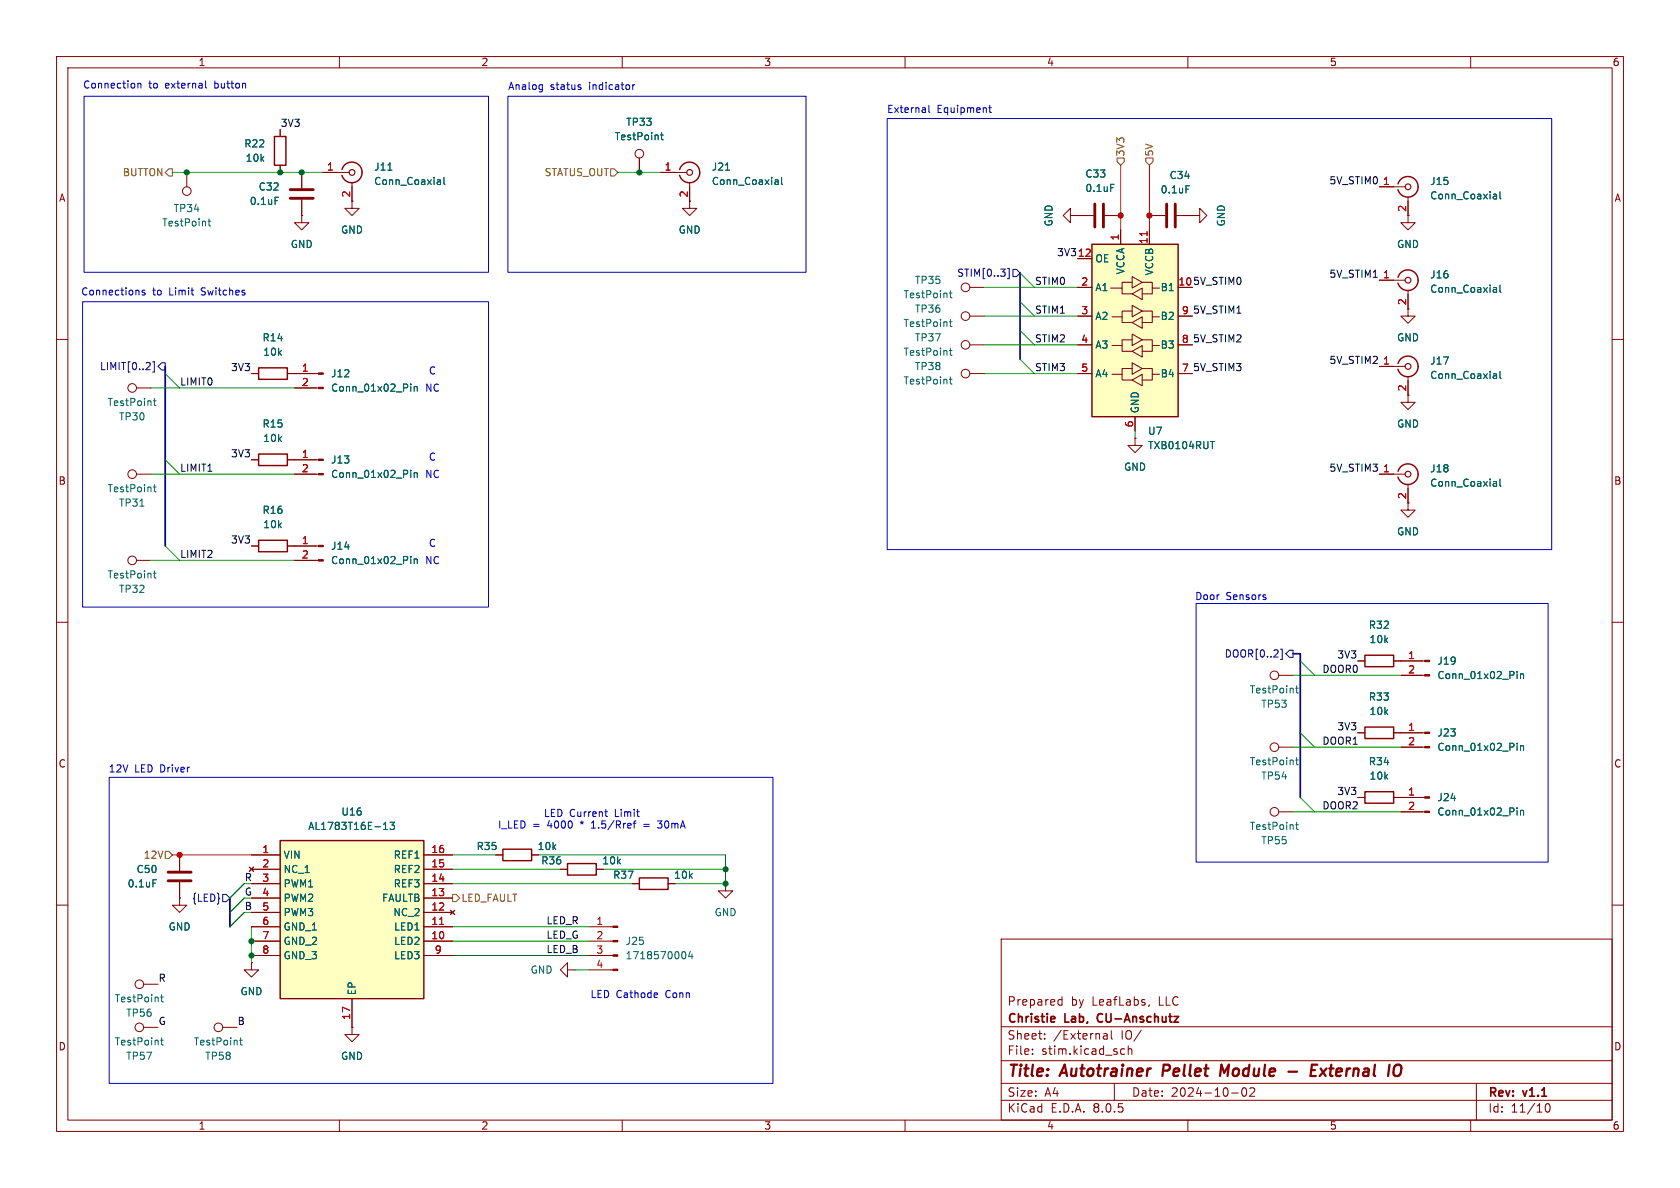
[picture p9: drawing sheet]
<svg xmlns="http://www.w3.org/2000/svg" width="297mm" height="210mm" viewBox="0 0 297 210" stroke-linecap="round" stroke-linejoin="round" font-family="sans-serif">
<g fill="none" stroke="#840000" stroke-width=".18">
<path d="M10 10h277v190h-277zM12 12h273v186h-273zM60 10v2M110 10v2M160 10v2M210 10v2M260 10v2M10 60h2M285 60h2M10 110h2M285 110h2M10 160h2"/>
<path d="M285 160h2M100.3 171.5v-1.3l-1.2 1.3 1.2 1.2v-1.2h1.3M101.6 171.5h.1M177 166h108v32h-108zM187.2 177.6h.5M187.2 176.8h.5M187.7 176.2v1.5M203.2 177.6l-.2 .3M60 198v2M110 198v2M160 198v2M177 194.5h108"/>
<path d="M177 191.5h108M177 187.5h108M177 181.5h108M182.5 186.3v.1M182.5 185.5v.1M184.7 183.6v.1M184.7 182.8v.1M195 183.5l.2 .2 .5-.1M195.1 182.8h.6v.9M195.7 183.1h-.5l-.2 .2M196.5 182.2v1.3l.2 .2M197 191.5v3"/>
<path d="M198.2 186.3h.6M198.2 185.5h.6M199.5 185.5l.2-.1 .3 .1 .1 .9M199.5 184.9v1.5M210 198v2M217.7 193.2h1.2M219.7 192.4l.2-.1a.81 .81 0 0 1 .6 .6 .81 .81 0 0 1-.3 .8l-.2 .1a.81 .81 0 0 1-.3-1.4zM221 192.4l.5-.1 .2 .1 .1 .3-.9 1.1h.9M260 198v2M261 191.5v6.5M273.4 195.2l.1-.1a.81 .81 0 0 1 .6 .6 .81 .81 0 0 1-.3 .8l-.1 .1a.81 .81 0 0 1-.6-.6 .81 .81 0 0 1 .3-.8z"/>
</g>
<path d="M205.7 188.2l-.2 2M217.3 188.2l-.9 1.4-.5-1.4-.2 2M227.8 189.4h1.5M231.8 189.2h.7M232.9 188.2h-1l-.2 2h.9M233.5 188.9l.8 1.3M234.5 188.9l-1.2 1.3M247 188.2l.5 .1a1.36 1.36 0 0 1-.4 1.9" fill="none" stroke="#840000" stroke-width=".4"/>
<path d="M186.4 179.8l.1 .2-.7 .2M194.1 179.4l-.1 .4 .1 .7" fill="none" stroke="#840000" stroke-width=".3"/>
<path d="M49.5 148.6h25.4v27.9h-25.4z" fill="#ffffc2"/>
<g fill="none" stroke="#840000" stroke-width=".25">
<path d="M247.2 64.3a1.81 1.81 0 0 1 1.9-1.3 1.81 1.81 0 0 1 1.6 1.8M250.7 64.8a1.82 1.82 0 0 1-1.6 1.8 1.82 1.82 0 0 1-2-1.3M45.7 80.3h5.1v2h-5.1zM45.7 95.5h5.1v2h-5.1zM247.2 83.3a1.81 1.81 0 0 1 1.9-1.3 1.81 1.81 0 0 1 1.6 1.8M250.7 83.8a1.82 1.82 0 0 1-1.6 1.8 1.82 1.82 0 0 1-2-1.3M241.3 115.8h5.1v2.1h-5.1zM241.3 140h5.1v2h-5.1zM241.3 128.5h5.1v2.1h-5.1zM49.5 148.6h25.4v27.9h-25.4zM88.9 150.1h5.1v2h-5.1zM100.3 152.7h5.1v2h-5.1z"/>
<path d="M113 155.2h5.1v2h-5.1z"/>
</g>
<g fill="none" stroke="#840000" stroke-width=".18">
<path d="M189.2 38.1v-1.3l-1.2 1.3 1.2 1.3v-1.3h1.3M190.5 38.1h.1M190.5 38.1h2.8M195.3 38.1h2.8M203.2 38.1h2.8M208 38.1h2.8M210.8 38.1h1.3v1.3l1.3-1.3-1.3-1.3v1.3M210.8 38.1h.1M171.4 55.9h2.6M171.4 50.8h2.6M52.1 68.6h4.2M52.1 66h4.2"/>
<path d="M171.4 66h2.6M171.4 61h2.6M200.7 77.5v1.2h1.2l-1.2 1.3-1.3-1.3h1.3M200.7 77.5h.1M243.8 64.8h4.6M248.9 66.5v4.6h1.3l-1.3 1.3-1.3-1.3h1.3M24.1 83.8h2.6M24.1 99.1h2.6M44.4 81.3h1.3M44.4 96.5h1.3M50.8 81.3h5.5M50.8 96.5h1.3"/>
<path d="M52.1 83.8h4.2M243.8 83.8h4.6M248.9 85.6v4.6h1.3l-1.3 1.2-1.3-1.2h1.3M226.1 119.4h2.5M240 116.8h1.3M246.4 116.8h5.5M247.6 119.4h4.3M226.1 132.1h2.5M240 129.5h1.3M246.4 129.5h5.5M247.6 132.1h4.3M31.7 158.8v1.2h1.3l-1.3 1.3-1.2-1.3h1.2"/>
<path d="M31.7 158.8h.1M31.7 151.1v2.8M31.7 156v2.8M44.1 153.3l.7 .8M44.4 151.1h5.1M44.4 158.8h5.1M44.4 156.2h5.1M44.4 153.7h5.1M44.8 153.3l-.7 .8M74.9 151.1h5.1M74.9 158.8h5.1M74.9 156.2h5.1"/>
<path d="M74.9 153.7h5.1M87.6 151.1h1.3M94 151.1h1.2M99.1 153.7h1.2M105.4 153.7h1.3M111.8 156.2h1.2M118.1 156.2h1.3M128.3 156.2v1.3h1.2l-1.2 1.3-1.3-1.3h1.3M128.3 156.2h.1M226.1 143.5h2.5M240 141h1.3M246.4 141h5.5"/>
<path d="M247.6 143.5h4.3M25.4 174h2.5M44.4 170.2v1.3h1.3l-1.3 1.2-1.2-1.2h1.2M44.4 170.2h.1M44.4 166.4h5.1M44.4 163.8h5.1M44.4 161.3h5.1M44.4 168.9h5.1M62.2 176.5v5.1M74.9 166.4h5.1M74.9 163.8h5.1M74.9 161.3h5.1"/>
<path d="M74.9 168.9h5.1M79.6 160.9l.8 .8M80.4 160.9l-.8 .8M104.1 166.4h4.3M104.1 163.8h4.3M104.1 168.9h4.3M104.1 171.5h4.3M25.4 181.6h2.5M39.4 181.6h2.5M62.2 181.6v1.3h1.3l-1.3 1.3-1.2-1.3h1.2M62.2 181.6h.1"/>
<circle cx="170.7" cy="55.9" r=".76"/>
<circle cx="170.7" cy="50.8" r=".76"/>
<circle cx="170.7" cy="66" r=".76"/>
<circle cx="170.7" cy="61" r=".76"/>
<circle cx="23.4" cy="83.8" r=".76"/>
<circle cx="23.4" cy="99.1" r=".76"/>
<circle cx="225.3" cy="119.4" r=".76"/>
<circle cx="225.3" cy="132.1" r=".76"/>
<circle cx="225.3" cy="143.5" r=".76"/>
<circle cx="24.6" cy="174" r=".76"/>
<circle cx="24.6" cy="181.6" r=".76"/>
<circle cx="38.6" cy="181.6" r=".76"/>
</g>
<path d="M77.7 163.4h.7" fill="none" stroke="#a90000" stroke-width=".18"/>
<g fill="none" stroke="#006464" stroke-width=".18">
<path d="M196.4 32.6h.6M209.7 32.8h.6M167.8 56.9h.5M167.8 51.8h.5M168 51.4v1.1l.3 .1M168 56.5v1l.3 .2M72.6 67.9v.1M72.6 68.3v.9M73.2 68.3v.9M73.2 68.4l.2-.1 .3 .1 .1 .8M167.8 62h.5M167.8 67h.5"/>
<path d="M168 61.5v1.1l.3 .2M168 66.6v1.1l.3 .2M264.1 66.1h.3l.2 .1v.7M264.6 66.9h-.5M264.6 66.4h-.5M265.2 65.6v1.1l.2 .2M24.7 89.5h.8M27.1 86.1h.5M27.3 85.7v1.1l.3 .1M72.6 83.1v.2M72.6 83.6v.8M73.2 83.6v.8"/>
<path d="M73.2 83.7l.2-.1h.3l.1 .8M264.1 85.1h.3l.2 .2v.7M264.6 85.9l-.5 .1M264.6 85.4l-.5 .1M265.2 84.7v1.1l.2 .2M27.1 101.3h.5M27.3 100.9v1.1l.3 .2M268.2 118.7v.1M268.2 119.1v.9M268.8 119.1v.9M268.8 119.2l.2-.1 .3 .1 .1 .8M229 121.7h.5"/>
<path d="M229 134.4h.5M229.2 121.2v1.1l.3 .2M229.2 133.9v1.1l.3 .2M268.2 131.4v.1M268.2 131.8v.9M268.8 131.8v.9M268.8 131.9l.2-.1 .3 .1 .1 .8M27 155.5h.6M67.8 146.6h.7M67.8 145.7l.4-.3v1.2M68.9 145.4h.8l-.4 .4 .4 .2v.5l-.2 .1-.6-.1M229 145.8h.5"/>
<path d="M229.2 145.4v1l.3 .2M268.2 142.8v.1M268.2 143.2v.9M268.8 143.2v.9M268.8 143.4l.2-.2 .3 .1 .1 .8M28.4 176.3h.5M28.6 175.8v1.1l.3 .2M120.8 168.2a.68 .68 0 0 1 .5 .7 .68 .68 0 0 1-.5 .6M122 168.2l-.3 .9h.8M122.3 168.6v.9M28.4 183.9h.5M28.6 183.5v1l.3 .2"/>
<path d="M42.4 183.9h.4M42.5 183.5v1l.3 .2"/>
</g>
<path d="M193.5 36.1v4M195.1 36.1v4M206.2 36.1v4M207.8 36.1v4M29.7 155.7h4.1M29.7 154.2h4.1" fill="none" stroke="#840000" stroke-width=".51"/>
<g fill="#840000" stroke="#840000" stroke-width=".18">
<path d="M108.4 171.3h.8v.3h-.8z"/>
<path d="M108.4 168.8h.8v.2h-.8z"/>
<path d="M108.4 166.2h.8v.3h-.8z"/>
<path d="M108.4 163.7h.8v.3h-.8z"/>
<path d="M56.3 68.5h.8v.2h-.8z"/>
<path d="M56.3 65.9h.8v.3h-.8z"/>
<path d="M251.9 143.4h.8v.2h-.8z"/>
<path d="M251.9 140.8h.8v.3h-.8z"/>
<path d="M251.9 119.3h.8v.2h-.8z"/>
<path d="M251.9 116.7h.8v.3h-.8z"/>
<path d="M251.9 132h.8v.2h-.8z"/>
<path d="M251.9 129.4h.8v.3h-.8z"/>
<path d="M56.3 83.7h.8v.2h-.8z"/>
<path d="M56.3 81.2h.8v.2h-.8z"/>
</g>
<g fill="none" stroke="#840000" stroke-width=".2">
<circle cx="248.9" cy="64.8" r=".51"/>
<circle cx="248.9" cy="83.8" r=".51"/>
</g>
<path d="M193 43.2h15.3v30.5h-15.3z" fill="#ffffc2"/>
<path d="M48.5 24.1h2v5.1h-2zM60.5 30a1.81 1.81 0 0 1 2.7-1 1.81 1.81 0 0 1 0 3 1.81 1.81 0 0 1-2.7-1M120.2 30a1.82 1.82 0 0 1 2.8-1 1.82 1.82 0 0 1-.1 3 1.82 1.82 0 0 1-2.8-1M247.2 32.5a1.81 1.81 0 0 1 1.9-1.3 1.81 1.81 0 0 1 1.6 1.8M250.7 33a1.82 1.82 0 0 1-1.6 1.8 1.82 1.82 0 0 1-2-1.3M193 43.2h15.3v30.5h-15.3zM247.2 49a1.81 1.81 0 0 1 1.9-1.3 1.81 1.81 0 0 1 1.6 1.8M250.7 49.5a1.82 1.82 0 0 1-1.6 1.8 1.82 1.82 0 0 1-2-1.3M45.7 65h5.1v2.1h-5.1z" fill="none" stroke="#840000" stroke-width=".25"/>
<g fill="none" stroke="#840000" stroke-width=".18">
<path d="M33 30.5v2.5M49.5 22.9v1.2M49.5 29.2v1.3M53.3 38.1v1.3h1.3l-1.3 1.2-1.2-1.2h1.2M53.3 38.1h.1M53.3 30.5v2.8M53.3 35.3v2.8M57.1 30.5h4.6M62.2 32.3v4.5h1.3l-1.3 1.3-1.2-1.3h1.2M113 27.9v2.6M116.8 30.5h4.6M121.9 32.3v4.5h1.3l-1.3 1.3-1.3-1.3h1.3"/>
<path d="M190.5 38.1h.1M190.5 38.1h2.8M195.3 38.1h2.8M203.2 38.1h2.8M208 38.1h2.8M210.8 38.1h.1M243.8 33h4.6M248.9 34.8v4.6h1.3l-1.3 1.2-1.3-1.2h1.3M190.5 50.8h2.5M190.5 45.7h2.5M190.5 55.9h2.5M196.3 50.9h2.1v1h1.8"/>
<path d="M196.6 56h1.8v1h1.8M198.1 40.6v2.6M200.2 55h-1.8v1M200.2 49.9h-1.8v1M200.2 57l1.7-1v2zM200.2 51.9l1.7-1v2.1zM200.2 59.1l1.7 1-1.7 1zM200.2 54l1.7 1-1.7 1zM200.2 48.9l1.7 1-1.7 1zM201.9 55h1.8v1h1.3M201.9 49.9h1.8v1h1.3M203.2 40.6v2.6"/>
<path d="M203.7 56v1h-1.8M203.7 50.9v1h-1.8M208.3 50.8h2.5M208.3 55.9h2.5M243.8 49.5h4.6M248.9 51.3v4.6h1.3l-1.3 1.3-1.3-1.3h1.3M24.1 68.6h2.6M44.4 66h1.3M50.8 66h5.1M52.1 68.6h3.8M190.5 61h2.5M190.5 66h2.5"/>
<path d="M196.6 66.2h1.8v1h1.8M196.6 61.1h1.8v1h1.8M200.2 65.2h-1.8v1M200.2 60.1h-1.8v1M200.2 67.2l1.7-1v2zM200.2 62.1l1.7-1v2zM200.2 64.1l1.7 1.1-1.7 1zM200.7 77.5h.1M200.7 73.7v2.5M201.9 65.2h1.8v1h1.3M201.9 60.1h1.8v1h1.3M203.7 66.2v1h-1.8"/>
<path d="M203.7 61.1v1h-1.8M208.3 61h2.5M208.3 66h2.5M243.8 64.8h2.6M248.9 67.3v2.6M44.4 96.5h1.3M44.4 81.3h1.3M50.8 96.5h5.5M50.8 81.3h5.1M52.1 99.1h4.2M52.1 83.8h3.8M243.8 83.8h2.6"/>
<path d="M248.9 86.4v2.5M240 116.8h1.3M246.4 116.8h5.1M247.6 119.4h3.9M240 129.5h1.3M246.4 129.5h5.1M247.6 132.1h3.9M31.7 158.8h.1M31.7 151.1v2.8M31.7 156v2.8M44.1 153.3l.7 .8M44.4 151.1h5.1"/>
<path d="M44.4 158.8h5.1M44.4 156.2h5.1M44.4 153.7h5.1M44.8 153.3l-.7 .8M74.9 151.1h5.1M74.9 158.8h5.1M74.9 156.2h5.1M74.9 153.7h5.1M87.6 151.1h1.3M94 151.1h1.2M99.1 153.7h1.2M105.4 153.7h1.3"/>
<path d="M111.8 156.2h1.2M118.1 156.2h1.3M240 141h1.3M246.4 141h5.1M247.6 143.5h3.9M44.4 170.2h.1M44.4 166.4h5.1M44.4 163.8h5.1M44.4 161.3h5.1M44.4 168.9h5.1M62.2 176.5v5.1M74.9 166.4h5.1"/>
<path d="M74.9 163.8h5.1M74.9 161.3h5.1M74.9 168.9h5.1M79.6 160.9l.8 .8M80.4 160.9l-.8 .8M62.2 181.6h.1"/>
<circle cx="33" cy="33.8" r=".76"/>
<circle cx="113" cy="27.2" r=".76"/>
<circle cx="23.4" cy="68.6" r=".76"/>
</g>
<path d="M202.8 40.9v.8M77.7 163.4h.7" fill="none" stroke="#a90000" stroke-width=".18"/>
<g fill="none" stroke="#006464" stroke-width=".18">
<path d="M36.8 39.1h.5M37 38.7v1.1l.3 .1M48.6 34.9h.6M68.6 30.1h.7M77.5 31.8h.3l.1 .8M77.9 32.6h-.4M77.9 32.1h-.4M78.5 31.4v1l.2 .2M116.8 23.9h.5M117 23.4v1.1l.3 .2M128.3 30.1h.7M137.2 31.8h.3l.1 .8"/>
<path d="M137.6 32.6h-.4M137.6 32.1h-.4M138.2 31.4v1l.2 .2M196.4 32.6h.6M209.7 32.8h.6M264.1 34.3h.3l.2 .2v.7M264.6 35.1l-.5 .1M264.6 34.6l-.5 .1M265.2 33.9v1.1l.2 .2M264.1 50.8h.3l.2 .2v.7M264.6 51.6l-.5 .1M264.6 51.1l-.5 .1"/>
<path d="M265.2 50.4v1.1l.2 .2M27.1 70.9h.5M27.3 70.4v1.1l.3 .2M72.6 67.9v.1M72.6 68.3v.9M73.2 68.3v.9M73.2 68.4l.2-.1 .3 .1 .1 .8M214 78h.7M264.1 66.1h.3l.2 .1v.7M264.6 66.9h-.5M264.6 66.4h-.5M265.2 65.6v1.1l.2 .2"/>
<path d="M72.6 83.1v.2M72.6 83.6v.8M72.6 98.4v.1M72.6 98.8v.8M73.2 83.6v.8M73.2 98.8v.8M73.2 98.9l.2-.1 .3 .1 .1 .7M73.2 83.7l.2-.1h.3l.1 .8M264.1 85.1h.3l.2 .2v.7M264.6 85.9l-.5 .1M264.6 85.4l-.5 .1M265.2 84.7v1.1l.2 .2"/>
<path d="M268.2 118.7v.1M268.2 119.1v.9M268.8 119.1v.9M268.8 119.2l.2-.1 .3 .1 .1 .8M268.2 131.4v.1M268.2 131.8v.9M268.8 131.8v.9M268.8 131.9l.2-.1 .3 .1 .1 .8M27 155.5h.6M67.8 146.6h.7M67.8 145.7l.4-.3v1.2M68.9 145.4h.8l-.4 .4 .4 .2v.5l-.2 .1-.6-.1"/>
<path d="M268.2 142.8v.1M268.2 143.2v.9M268.8 143.2v.9M268.8 143.4l.2-.2 .3 .1 .1 .8"/>
</g>
<g fill="none" stroke="#840000" stroke-width=".2">
<circle cx="62.2" cy="30.5" r=".51"/>
<circle cx="121.9" cy="30.5" r=".51"/>
<circle cx="248.9" cy="33" r=".51"/>
<circle cx="248.9" cy="49.5" r=".51"/>
</g>
<g fill="#840000" stroke="#840000" stroke-width=".18">
<path d="M56.3 98.9h.8v.3h-.8z"/>
<path d="M56.3 96.4h.8v.2h-.8z"/>
</g>
<path d="M51.3 35.1h4.1M51.3 33.5h4.1" fill="none" stroke="#840000" stroke-width=".51"/>
<path d="M178.1 47.4h.3v1.9h-.3M179.1 47.6h.6l.6 .7-.6 .6h-.6zM25.8 65.3h.8M26.5 64.2v.4M27 64h.3v1.8h-.3M27.9 64.8l.7-.7h.6v1.3h-.6zM226.4 114.8h.3v1.8h-.3M228 114.9h.6v1.3h-.6l-.7-.6zM39.4 158.1h.6l.6 .7-.6 .6h-.6z" fill="none" stroke="#000084" stroke-width=".18"/>
<path d="M29.2 30.5l.6-.7h.7v1.3h-.7zM107.9 29.8h.7l.6 .7-.6 .6h-.7zM197.5 27.9h1.3v.7l-.7 .6-.6-.6zM202.6 27.9h1.2v.7l-.6 .6-.6-.6zM29.2 150.5h.6l.7 .6-.7 .7h-.6zM80 158.1h.6l.7 .7-.7 .6h-.6z" fill="none" stroke="#725600" stroke-width=".18"/>
<g fill="none" stroke="#0000c2" stroke-width=".18">
<path d="M14.9 17h71.5v31.1h-71.5zM24.4 14.7v.9M24.4 14.8l.2-.1 .3 .1v.8M36.3 14.3v1.1l.2 .2M89.8 17h52.7v31.1h-52.7zM95.5 15h.4M95.9 15v1l-.3 .2M95.9 15.8h-.4M102.4 15.4l.3 .1v.1l-.2 .2h-.2M102.4 15h.3M111.9 15v.8M112.2 15l-.3 .2"/>
<path d="M164.2 18.6v1.1l.2 .2M174.8 19h.5M175 18.6v1.1l.3 .2M156.8 21h117.5v76.2h-117.5zM14.6 53.3h71.8v54h-71.8zM25.6 51.4l-.3-.1-.2 .2 .1 .2 .4 .1v.3h-.5M211.5 106.7h62.2v45.7h-62.2zM223.8 105.6v.3M19.3 137.4h117.4v54.1h-117.4zM104.6 146.4h.7M104.7 145.4l-.1 .1M106.9 143.5h.5"/>
<path d="M107.1 144.2l.3 .1M111.9 145.5h.5M112.2 145.2l-.1 1.2M113.8 145.7h1M113.8 146.1h1M116.2 146.3l.6 .1M116.2 145.1h.8l-.4 .5h.2M116.1 175.5l.1 .3-.6 .1M116.2 176.3l-.1 .1"/>
</g>
<path d="M180.3 48.3v15.2M29.2 64.8v31.7M228.6 115.6h1.3v25.4M40.6 158.8v5" fill="none" stroke="#000084" stroke-width=".3"/>
<g fill="none" stroke="#009600" stroke-width=".18">
<path d="M30.5 30.5h26.6M109.2 30.5h7.6M174 50.8h16.5M174 55.9h16.5M180.3 53.3l2.6 2.6M180.3 48.3l2.6 2.5M180.3 58.4l2.6 2.6M26.7 68.6h25.4M29.2 66l2.5 2.6M174 61h16.5M174 66h16.5M180.3 63.5l2.6 2.5"/>
<path d="M200.7 76.2v1.3M26.7 83.8h25.4M26.7 99.1h25.4M29.2 81.3l2.5 2.5M29.2 96.5l2.5 2.6M228.6 119.4h19M229.9 116.8l2.5 2.6M228.6 132.1h19M229.9 129.5l2.5 2.6M43.2 158.8l-2.6 2.5M43.2 156.2l-2.6 2.6M80 153.7h19.1"/>
<path d="M80 151.1h7.6M80 156.2h31.8M95.2 151.1h33.1v5.1h-8.9M106.7 153.7h21.6M228.6 143.5h19M229.9 141l2.5 2.5M43.2 161.3l-2.6 2.5M44.4 163.8v6.4M80 163.8h24.1M80 166.4h24.1M80 168.9h24.1M101.6 171.5h2.5"/>
</g>
<path d="M198.1 29.2v11.4M203.2 29.2v11.4M30.5 151.1h13.9" fill="none" stroke="#f00" stroke-width=".18"/>
<g fill="#009600" stroke="#009600" stroke-width=".18">
<circle cx="33" cy="30.5" r=".46"/>
<circle cx="44.4" cy="166.4" r=".46"/>
<circle cx="44.4" cy="168.9" r=".46"/>
<circle cx="128.3" cy="153.7" r=".46"/>
<circle cx="128.3" cy="156.2" r=".46"/>
<circle cx="53.3" cy="30.5" r=".46"/>
<circle cx="49.5" cy="30.5" r=".46"/>
<circle cx="113" cy="30.5" r=".46"/>
</g>
<g fill="#f00" stroke="#f00" stroke-width=".18">
<circle cx="31.7" cy="151.1" r=".46"/>
<circle cx="203.2" cy="38.1" r=".46"/>
<circle cx="198.1" cy="38.1" r=".46"/>
</g>
<g font-size="2.8" fill="#840000">
<text x="178" y="190.9">Title:</text>
<text x="187.7" y="190.9">Autotrainer</text>
<text x="206.4" y="190.9">Pellet</text>
<text x="217.4" y="190.9">Module</text>
<text x="235" y="190.9">External</text>
</g>
<g font-size="2.1" fill="#840000">
<text x="178" y="178">Prepared</text>
<text x="189.3" y="178">by</text>
<text x="193.1" y="178">LeafLabs,</text>
<text x="205" y="178">LLC</text>
<text x="178" y="184">Sheet:</text>
<text x="178" y="181.2">Christie</text>
<text x="186.2" y="184">/External</text>
<text x="188.3" y="181.2">Lab,</text>
<text x="194.7" y="181.2">CU-Anschutz</text>
<text x="198.2" y="184">IO/</text>
<text x="178" y="186.7">File:</text>
<text x="184.1" y="186.7">stim.kicad_sch</text>
<text x="178" y="196.9">KiCad</text>
<text x="178" y="194.1">Size:</text>
<text x="184.7" y="194.1">A4</text>
<text x="185.7" y="196.9">E.D.A.</text>
<text x="193.3" y="196.9">8.0.5</text>
<text x="200" y="194.1">Date:</text>
<text x="207" y="194.1">2024-10-02</text>
<text x="263" y="194.3">Rev:</text>
<text x="263" y="196.9">Id:</text>
<text x="267.1" y="196.9">11/10</text>
<text x="269.4" y="194.3">v1.1</text>
</g>
<g font-size="1.8" fill="#840000">
<text x="35" y="11.9">1</text>
<text x="85" y="11.9">2</text>
<text x="135" y="11.9">3</text>
<text x="185" y="11.9">4</text>
<text x="235" y="11.9">5</text>
<text x="285" y="11.9">6</text>
<text x="10.3" y="35.9">A</text>
<text x="285.3" y="35.9">A</text>
<text x="248.7" y="54" transform="rotate(-90 248.7 54)">2</text>
<text x="10.3" y="85.9">B</text>
<text x="285.3" y="85.9">B</text>
<text x="10.3" y="135.9">C</text>
<text x="285.3" y="135.9">C</text>
<text x="10.3" y="185.9">D</text>
<text x="285.3" y="185.9">D</text>
<text x="35" y="199.9">1</text>
<text x="85" y="199.9">2</text>
<text x="135" y="199.9">3</text>
<text x="185" y="199.9">4</text>
<text x="235" y="199.9">5</text>
<text x="285" y="199.9">6</text>
</g>
<g font-size="1.8" fill="#0000c2">
<text x="14.6" y="15.9">Connection</text>
<text x="26.3" y="15.9">to</text>
<text x="29.3" y="15.9">external</text>
<text x="38.2" y="15.9">button</text>
<text x="89.7" y="16.1">Analog</text>
<text x="97.3" y="16.1">status</text>
<text x="104.2" y="16.1">indicator</text>
<text x="156.7" y="20.2">External</text>
<text x="165.6" y="20.2">Equipment</text>
<text x="14.2" y="52.4">Connections</text>
<text x="27" y="52.4">to</text>
<text x="30" y="52.4">Limit</text>
<text x="35.8" y="52.4">Switches</text>
<text x="75.1" y="69.4">NC</text>
<text x="75.7" y="66.4">C</text>
<text x="75.7" y="81.6">C</text>
<text x="75.1" y="84.7">NC</text>
<text x="75.1" y="99.9">NC</text>
<text x="75.7" y="96.9">C</text>
<text x="211.2" y="106.3">Door</text>
<text x="216.7" y="106.3">Sensors</text>
<text x="19.1" y="136.8">12V</text>
<text x="23.8" y="136.8">LED Driver</text>
<text x="87.9" y="146.7">I_LED</text>
<text x="94.1" y="146.7">=</text>
<text x="96" y="144.6">LED Current</text>
<text x="96.9" y="146.7">4000</text>
<text x="102.9" y="146.7">*</text>
<text x="105" y="146.7">1.5/Rref</text>
<text x="108.8" y="144.6">Limit</text>
<text x="117.2" y="146.7">30mA</text>
<text x="104.3" y="176.6">LED Cathode</text>
<text x="117.8" y="176.6">Conn</text>
</g>
<g font-size="1.8" fill="#0f0f0f">
<text x="49.5" y="22.5">3V3</text>
<text x="234.9" y="32.7">5V_STIM0</text>
<text x="186.8" y="45.4">3V3</text>
<text x="182.9" y="50.5">STIM0</text>
<text x="210.8" y="50.5">5V_STIM0</text>
<text x="234.9" y="49.2">5V_STIM1</text>
<text x="182.9" y="55.5">STIM1</text>
<text x="210.8" y="55.5">5V_STIM1</text>
<text x="40.7" y="65.7">3V3</text>
<text x="182.9" y="65.7">STIM3</text>
<text x="182.9" y="60.6">STIM2</text>
<text x="210.8" y="65.7">5V_STIM3</text>
<text x="210.8" y="60.6">5V_STIM2</text>
<text x="234.9" y="64.4">5V_STIM2</text>
<text x="31.7" y="68.2">LIMIT0</text>
<text x="31.7" y="83.5">LIMIT1</text>
<text x="40.7" y="80.9">3V3</text>
<text x="234.9" y="83.5">5V_STIM3</text>
<text x="31.7" y="98.7">LIMIT2</text>
<text x="40.7" y="96.2">3V3</text>
<text x="233.7" y="119">DOOR0</text>
<text x="236.3" y="116.5">3V3</text>
<text x="233.7" y="131.7">DOOR1</text>
<text x="236.3" y="129.2">3V3</text>
<text x="233.7" y="143.2">DOOR2</text>
<text x="236.3" y="140.6">3V3</text>
<text x="96.5" y="163.5">LED_R</text>
<text x="96.5" y="166">LED_G</text>
<text x="27.9" y="173.6">R</text>
<text x="96.5" y="168.6">LED_B</text>
<text x="27.9" y="181.3">G</text>
<text x="41.9" y="181.3">B</text>
</g>
<g font-size="1.8" fill="#006464">
<text x="110.6" y="22.5">TP33</text>
<text x="43.1" y="26.3">R22</text>
<text x="43.3" y="28.8">10k</text>
<text x="108.6" y="25">TestPoint</text>
<text x="45.6" y="33.9">C32</text>
<text x="66" y="32.9">Conn_Coaxial</text>
<text x="66" y="30.4">J11</text>
<text x="125.7" y="32.9">Conn_Coaxial</text>
<text x="125.7" y="30.4">J21</text>
<text x="191.8" y="31.6">C33</text>
<text x="191.8" y="34.1">0.1uF</text>
<text x="205.1" y="34.4">0.1uF</text>
<text x="206.7" y="31.9">C34</text>
<text x="252.7" y="35.4">Conn_Coaxial</text>
<text x="252.7" y="32.9">J15</text>
<text x="28.6" y="40.2">TestPoint</text>
<text x="30.6" y="37.7">TP34</text>
<text x="44.1" y="36.4">0.1uF</text>
<text x="60.2" y="41.5">GND</text>
<text x="119.9" y="41.5">GND</text>
<text x="186.3" y="40.1" transform="rotate(-90 186.3 40.1)">GND</text>
<text x="216.8" y="40.1" transform="rotate(-90 216.8 40.1)">GND</text>
<text x="51.3" y="44">GND</text>
<text x="193.5" y="46.6">OE</text>
<text x="246.9" y="44">GND</text>
<text x="159.6" y="52.9">TestPoint</text>
<text x="161.7" y="50.4">TP35</text>
<text x="193.5" y="51.7">A1</text>
<text x="199" y="48.6" transform="rotate(-90 199 48.6)">VCCA</text>
<text x="204.1" y="48.8" transform="rotate(-90 204.1 48.8)">VCCB</text>
<text x="205.1" y="51.7">B1</text>
<text x="252.7" y="52">Conn_Coaxial</text>
<text x="252.7" y="49.4">J16</text>
<text x="159.6" y="58">TestPoint</text>
<text x="161.7" y="55.5">TP36</text>
<text x="193.5" y="56.7">A2</text>
<text x="205.1" y="56.7">B2</text>
<text x="46.3" y="60.6">R14</text>
<text x="46.4" y="63.1">10k</text>
<text x="159.6" y="63.1">TestPoint</text>
<text x="161.7" y="60.6">TP37</text>
<text x="161.7" y="65.6">TP38</text>
<text x="193.5" y="61.8">A3</text>
<text x="205.1" y="61.8">B3</text>
<text x="246.9" y="60.6">GND</text>
<text x="252.7" y="64.7">J17</text>
<text x="18.9" y="72">TestPoint</text>
<text x="58.4" y="69.4">Conn_01x02_Pin</text>
<text x="58.4" y="66.9">J12</text>
<text x="159.6" y="68.2">TestPoint</text>
<text x="193.5" y="66.9">A4</text>
<text x="205.1" y="66.9">B4</text>
<text x="252.7" y="67.2">Conn_Coaxial</text>
<text x="20.9" y="74.5">TP30</text>
<text x="46.3" y="75.8">R15</text>
<text x="201.5" y="73.2" transform="rotate(-90 201.5 73.2)">GND</text>
<text x="202.9" y="77.1">U7</text>
<text x="246.9" y="75.8">GND</text>
<text x="46.4" y="78.3">10k</text>
<text x="58.4" y="82.1">J13</text>
<text x="198.6" y="83.4">GND</text>
<text x="202.9" y="79.6">TXB0104RUT</text>
<text x="252.7" y="83.7">J18</text>
<text x="18.9" y="87.2">TestPoint</text>
<text x="20.9" y="89.8">TP31</text>
<text x="58.4" y="84.7">Conn_01x02_Pin</text>
<text x="252.7" y="86.2">Conn_Coaxial</text>
<text x="46.3" y="91">R16</text>
<text x="46.4" y="93.6">10k</text>
<text x="246.9" y="94.8">GND</text>
<text x="58.4" y="99.9">Conn_01x02_Pin</text>
<text x="58.4" y="97.4">J14</text>
<text x="18.9" y="102.5">TestPoint</text>
<text x="20.9" y="105">TP32</text>
<text x="241.9" y="111.4">R32</text>
<text x="242" y="113.9">10k</text>
<text x="254" y="117.7">J19</text>
<text x="220.8" y="122.8">TestPoint</text>
<text x="222.9" y="125.3">TP53</text>
<text x="241.9" y="124.1">R33</text>
<text x="254" y="120.2">Conn_01x02_Pin</text>
<text x="242" y="126.6">10k</text>
<text x="254" y="130.4">J23</text>
<text x="220.8" y="135.5">TestPoint</text>
<text x="241.9" y="135.5">R34</text>
<text x="254" y="132.9">Conn_01x02_Pin</text>
<text x="222.9" y="138">TP54</text>
<text x="242" y="138">10k</text>
<text x="254" y="141.8">J24</text>
<text x="54.4" y="146.9">AL1783T16E-13</text>
<text x="60.3" y="144.4">U16</text>
<text x="220.8" y="146.9">TestPoint</text>
<text x="222.9" y="149.5">TP55</text>
<text x="254" y="144.4">Conn_01x02_Pin</text>
<text x="24" y="154.5">C50</text>
<text x="50" y="152">VIN</text>
<text x="50" y="154.5">NC_1</text>
<text x="69.5" y="154.5">REF2</text>
<text x="69.5" y="152">REF1</text>
<text x="84.2" y="150.5">R35</text>
<text x="94.9" y="150.5">10k</text>
<text x="95.6" y="153">R36</text>
<text x="106.4" y="153">10k</text>
<text x="108.3" y="155.5">R37</text>
<text x="119.1" y="155.5">10k</text>
<text x="22.5" y="157.1">0.1uF</text>
<text x="50" y="157.1">PWM1</text>
<text x="50" y="159.6">PWM2</text>
<text x="67.4" y="159.6">FAULTB</text>
<text x="69.5" y="157.1">REF3</text>
<text x="29.7" y="164.7">GND</text>
<text x="50" y="162.2">PWM3</text>
<text x="50" y="164.7">GND_1</text>
<text x="50" y="167.2">GND_2</text>
<text x="69.4" y="162.2">NC_2</text>
<text x="69.6" y="167.2">LED2</text>
<text x="69.6" y="164.7">LED1</text>
<text x="110.5" y="167.2">J25</text>
<text x="126.2" y="162.2">GND</text>
<text x="50" y="169.8">GND_3</text>
<text x="69.6" y="169.8">LED3</text>
<text x="93.7" y="172.3">GND</text>
<text x="110.5" y="169.8">1718570004</text>
<text x="20.2" y="177.4">TestPoint</text>
<text x="22.2" y="179.9">TP56</text>
<text x="42.4" y="176.1">GND</text>
<text x="63.1" y="176" transform="rotate(-90 63.1 176)">EP</text>
<text x="20.2" y="185">TestPoint</text>
<text x="34.2" y="185">TestPoint</text>
<text x="22.2" y="187.6">TP57</text>
<text x="36.2" y="187.6">TP58</text>
<text x="60.2" y="187.6">GND</text>
</g>
<g font-size="1.8" fill="#725600">
<text x="199" y="27.7" transform="rotate(-90 199 27.7)">3V3</text>
<text x="204.1" y="27.7" transform="rotate(-90 204.1 27.7)">5V</text>
<text x="21.6" y="31.3">BUTTON</text>
<text x="96.2" y="31.3">STATUS_OUT</text>
<text x="25.3" y="152">12V</text>
<text x="81.5" y="159.6">LED_FAULT</text>
</g>
<g font-size="1.8" fill="#a90000">
<text x="57.7" y="30.2">1</text>
<text x="62" y="35" transform="rotate(-90 62 35)">2</text>
<text x="117.4" y="30.2">1</text>
<text x="121.7" y="35" transform="rotate(-90 121.7 35)">2</text>
<text x="244.4" y="32.8">1</text>
<text x="248.7" y="37.5" transform="rotate(-90 248.7 37.5)">2</text>
<text x="190.5" y="45.5">12</text>
<text x="197.9" y="42.6" transform="rotate(-90 197.9 42.6)">1</text>
<text x="202.9" y="43.2" transform="rotate(-90 202.9 43.2)">11</text>
<text x="191.1" y="50.5">2</text>
<text x="208.2" y="50.5">10</text>
<text x="244.4" y="49.3">1</text>
<text x="191.1" y="55.6">3</text>
<text x="208.8" y="55.6">9</text>
<text x="53.3" y="65.8">1</text>
<text x="191.1" y="60.7">4</text>
<text x="191.1" y="65.8">5</text>
<text x="208.8" y="65.8">7</text>
<text x="208.8" y="60.7">8</text>
<text x="244.4" y="64.5">1</text>
<text x="53.3" y="68.3">2</text>
<text x="248.7" y="69.3" transform="rotate(-90 248.7 69.3)">2</text>
<text x="200.4" y="75.6" transform="rotate(-90 200.4 75.6)">6</text>
<text x="53.3" y="81">1</text>
<text x="53.3" y="83.6">2</text>
<text x="244.4" y="83.6">1</text>
<text x="248.7" y="88.3" transform="rotate(-90 248.7 88.3)">2</text>
<text x="53.3" y="96.3">1</text>
<text x="53.3" y="98.8">2</text>
<text x="248.8" y="116.6">1</text>
<text x="248.8" y="119.1">2</text>
<text x="248.8" y="129.3">1</text>
<text x="248.8" y="131.8">2</text>
<text x="248.8" y="140.7">1</text>
<text x="248.8" y="143.3">2</text>
<text x="46.3" y="150.9">1</text>
<text x="46.3" y="153.4">2</text>
<text x="46.3" y="156">3</text>
<text x="76.2" y="156">14</text>
<text x="76.2" y="153.4">15</text>
<text x="76.2" y="150.9">16</text>
<text x="46.3" y="158.5">4</text>
<text x="46.3" y="161">5</text>
<text x="76.2" y="161">12</text>
<text x="76.2" y="158.5">13</text>
<text x="46.3" y="163.6">6</text>
<text x="46.3" y="166.1">7</text>
<text x="76.2" y="166.1">10</text>
<text x="76.2" y="163.6">11</text>
<text x="105.3" y="163.6">1</text>
<text x="105.3" y="166.1">2</text>
<text x="46.3" y="168.7">8</text>
<text x="76.8" y="168.7">9</text>
<text x="105.3" y="168.7">3</text>
<text x="105.3" y="171.2">4</text>
<text x="62" y="180.4" transform="rotate(-90 62 180.4)">17</text>
</g>
<g font-size="1.8" fill="#000084">
<text x="169.1" y="49.1">STIM[0..3]</text>
<text x="17.6" y="65.6">LIMIT[0..2]</text>
<text x="216.4" y="116.4">DOOR[0..2]</text>
<text x="33.8" y="159.6">{LED}</text>
</g>
<g font-size="1.8" fill="#009600">
<text x="43.2" y="155.9">R</text>
<text x="43.2" y="160.9">B</text>
<text x="43.2" y="158.4">G</text>
</g>
</svg>
